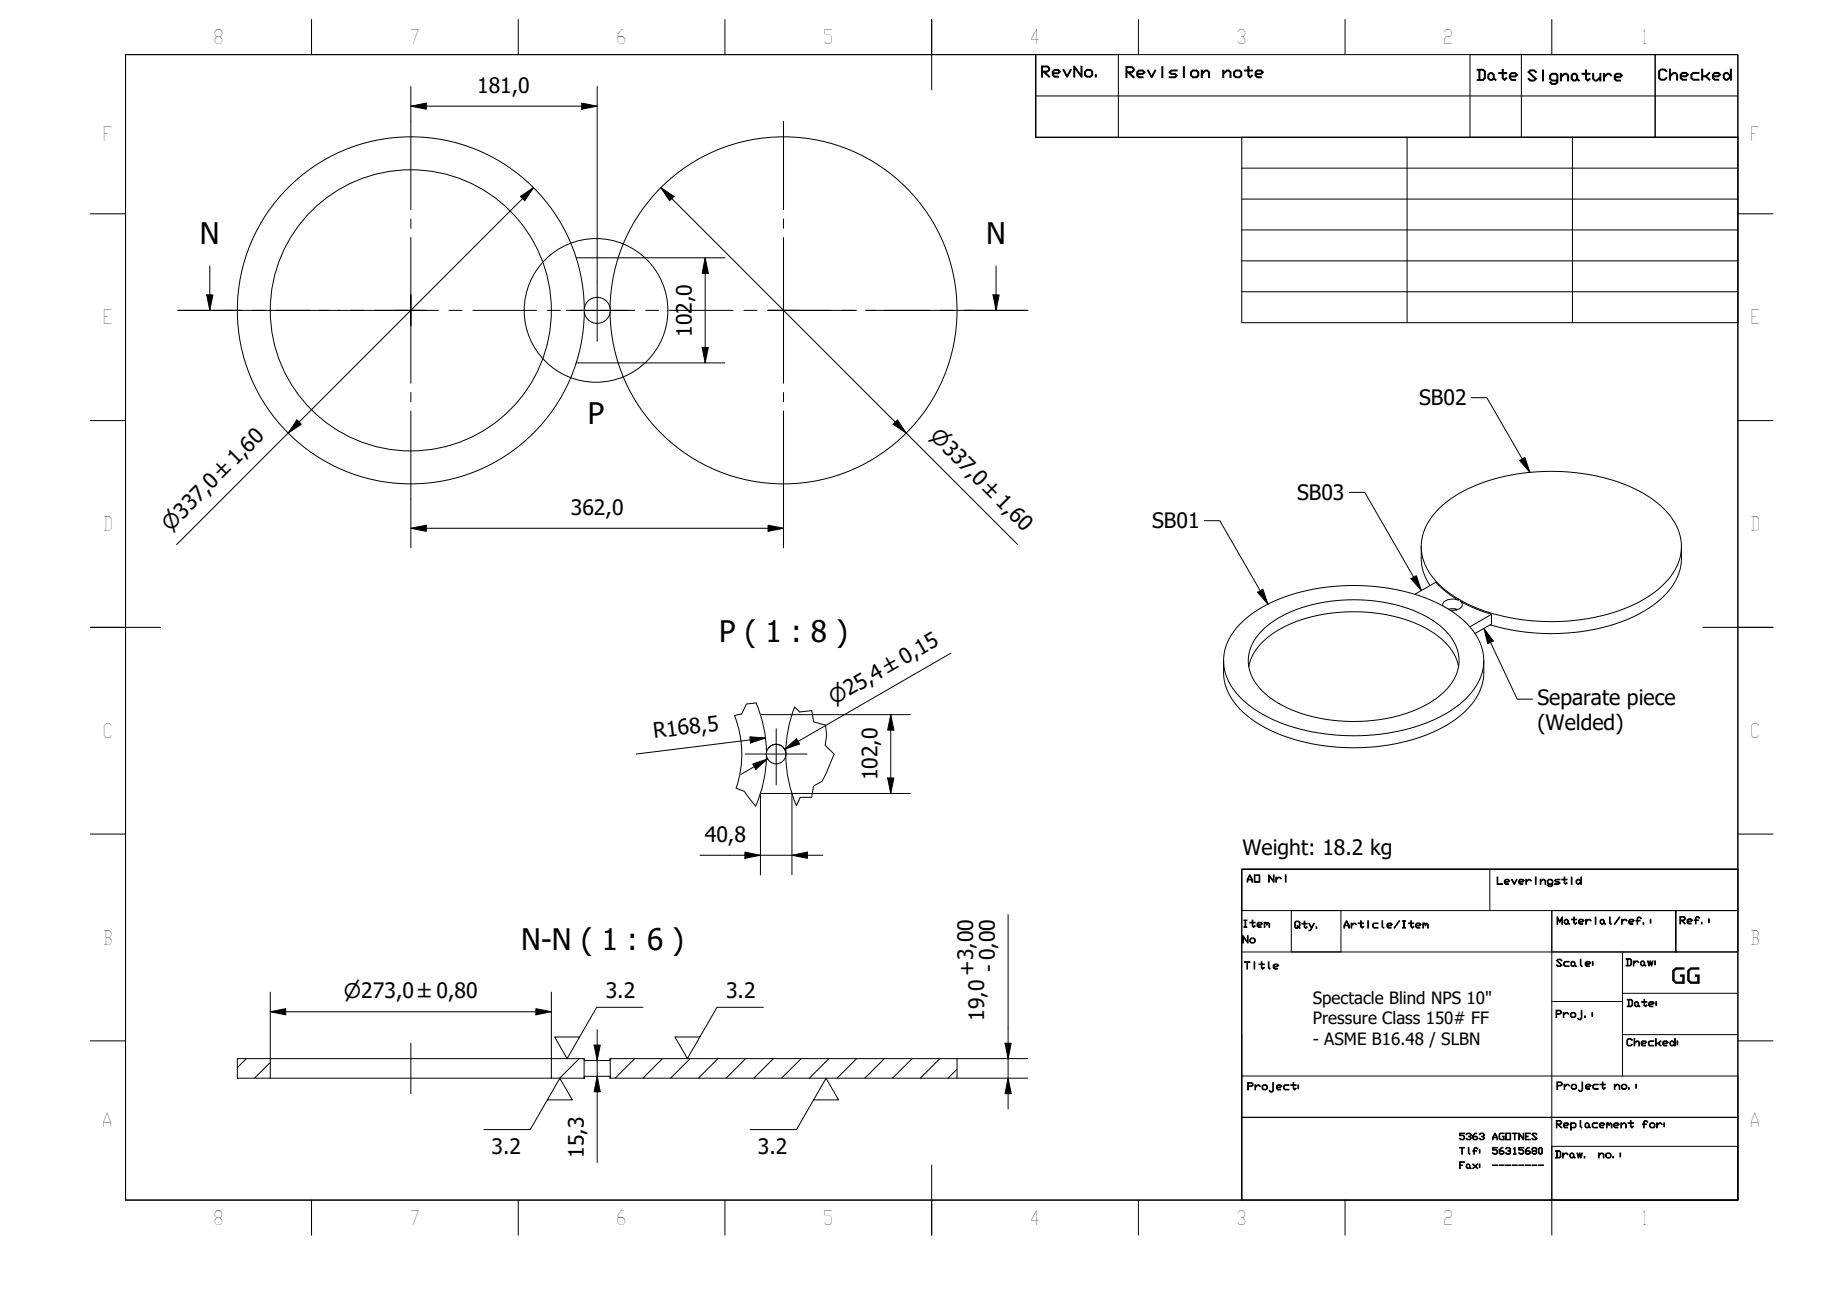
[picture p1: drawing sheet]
<svg xmlns="http://www.w3.org/2000/svg" width="297mm" height="210mm" viewBox="0 0 297 210" stroke-linecap="round" stroke-linejoin="round" font-family="sans-serif">
<!-- layer: Hatch (ISO) -->
<g fill="none" stroke="#000" stroke-width=".16">
<path d="M39.9 171.3l-1.5 1.5M43.8 172l-2.6 2.5M89.3 171.3h-.1M93.8 171.3l-3.2 3.2M102.7 171.3l-3.1 3.2M107.2 171.3l-3.1 3.2M111.7 171.3l-3.1 3.2M116.2 171.3l-3.1 3.2M120.7 171.3l-3.2 3.2M125.2 171.3l-3.2 3.2M129.7 171.3l-3.2 3.2M134.2 171.3l-3.2 3.2"/>
<path d="M138.7 171.3l-3.2 3.2M143.2 171.3l-3.2 3.2M147.6 171.3l-3.1 3.2M152.1 171.3l-3.1 3.2M154.9 173l-1.4 1.5"/>
</g>
<!-- layer: Visible (ISO) -->
<g fill="none" stroke="#000" stroke-width=".16">
<path d="M93.3 41.7h6.8M93.3 58.7h6.8M94.6 49.9a28.1 28.1 0 0 0-41.6-24.3 28.1 28.1 0 0 0-1.9 48.1 28.1 28.1 0 0 0 43.4-20.9l.1-2.2M94.6 50.6a2.11 2.11 0 0 0 2.1 1.7 2.11 2.11 0 0 0 2.1-1.7M94.6 49.9v.7M94.6 49.9a2.11 2.11 0 0 1 2.1-1.8 2.11 2.11 0 0 1 2.1 1.8M98.8 49.9v.7M98.8 49.9a28.1 28.1 0 0 1 41.6-24.3 28.1 28.1 0 0 1 1.8 48.1 28.1 28.1 0 0 1-43.3-20.9l-.1-2.2M229 96.2l3.4-2 1.4 1.3 2.2 1.6M230.1 88.4a9.6 9.6 0 0 0 .5 4.8l.9 1.6M234.5 98.6l.7-.1 .8 .2M235.5 98.5l.3 .2"/>
<path d="M236 96.9l.4 .2M236 97.1a1.98 1.98 0 0 0-2.5 .7l.1 .3M236 96.9a11.2 11.2 0 0 1-5.8-7.3 8.6 8.6 0 0 1 3.4-7.9 25.4 25.4 0 0 1 14.2-5.3 31.5 31.5 0 0 1 18.6 3.7 11.5 11.5 0 0 1 5.6 6.8 8.2 8.2 0 0 1-2.9 7.9 23.9 23.9 0 0 1-12.8 5.4 32.7 32.7 0 0 1-19.9-3.1M236 96.9v.2M236.4 97.3a.7 .7 0 0 1 .3 .8 .7 .7 0 0 1-.6 .5l-.8 .2h-.6M236.4 97.3l2.8 1.3 2.2 .8M236.4 97.1v.2M272.2 88.4a9.4 9.4 0 0 1-.9 5.4 15.2 15.2 0 0 1-8.1 6.5 34.6 34.6 0 0 1-22 .8M118.9 115.8a17.1 17.1 0 0 1 .3 11.8M122.4 113.8a21.1 21.1 0 0 1 1.7 8M123.1 115.7h5.1M128.6 114.4a21.1 21.1 0 0 0-1.4 7.4"/>
<path d="M198.1 106.9a9.4 9.4 0 0 0 .8 5.4 15.4 15.4 0 0 0 8.3 6.6 33.9 33.9 0 0 0 25.5-.8 13.1 13.1 0 0 0 7.1-6.9l.2-.6a11.4 11.4 0 0 0 .2-3.7M200.6 101.1a22.4 22.4 0 0 1 12.4-5.8 32.8 32.8 0 0 1 20.8 2.9 12.5 12.5 0 0 1 6 6.4 7.8 7.8 0 0 1-2.1 8 22.1 22.1 0 0 1-12.2 5.9 33.1 33.1 0 0 1-20.9-2.8 12.5 12.5 0 0 1-6.2-6.6 7.9 7.9 0 0 1 2.2-8zM202.1 107.9a8.8 8.8 0 0 1 4.4-5.7 26 26 0 0 1 17.6-2.8 18.1 18.1 0 0 1 10.2 5l.8 .9 .5 1 .5 1.6M204.2 102.2a19.2 19.2 0 0 1 11.4-4.9 25.9 25.9 0 0 1 15.9 2.8 8.8 8.8 0 0 1 4.7 6.2 7.3 7.3 0 0 1-3.4 6.5 23.2 23.2 0 0 1-14.2 4 22.5 22.5 0 0 1-13.3-4.1 6.9 6.9 0 0 1-3-7.6l.8-1.5zM237.9 101.4l3.5-2v1.6l-2.6 1.5M123.1 128.4h5.1M124.1 121.8v.5M124.1 122.3a21.1 21.1 0 0 1-1.8 8.2M124.1 122.3a1.58 1.58 0 0 0 1.5 1.3 1.58 1.58 0 0 0 1.6-1.3M124.1 121.8a1.58 1.58 0 0 1 1.5-1.3 1.58 1.58 0 0 1 1.6 1.3M127.2 122.3a21.1 21.1 0 0 0 1.7 8.1M127.2 121.8v.5"/>
<path d="M38.4 171.3h5.4v3.2h-5.4zM43.8 174.5h45.4M43.8 171.3h45.4M89.2 171.3h5.4v3.2h-5.4zM94.6 171.3v.3h4.2v-.3M94.6 174.5v-.3h4.2v.3M98.8 171.3h56.1v3.2h-56.1z"/>
<circle cx="66.5" cy="50.2" r="22.8"/>
</g>
<!-- layer: Break Line (ISO) -->
<path d="M122.4 113.8l-1.6 .1-.7 1.6-1.2 .3M128.6 114.4l.8 .8 2-.2 .3 1.8 1.9 .6 .2 1.6-.2 1.6 1.4 1.4-1.9 4.4-1.4 .8-.3 1.8h-1.9l-.6 1.4M119.2 127.6l1.3 .5 1.8 2.4" fill="none" stroke="#000" stroke-width=".16"/>
<!-- layer: Section Line (ISO) -->
<g fill="none" stroke="#000" stroke-width=".16">
<path d="M28.8 50.2h10.3M33.5 47.7h1l-.5 2.5zM34 43v7.2M40.9 50.2h2.1M44.7 50.2h10.3M56.8 50.2h2.1M60.6 50.2h10.3M72.7 50.2h2.1M76.5 50.2h10.3M88.6 50.2h2.1M92.4 50.2h10.4M104.5 50.2h2.1"/>
<path d="M108.4 50.2h10.3M120.4 50.2h2.1M124.3 50.2h10.3M136.3 50.2h2.1M140.2 50.2h10.3M152.2 50.2h2.1M156.1 50.2h10.3M160.7 47.7h1l-.5 2.5zM161.2 43v7.2"/>
</g>
<path d="M33.5 47.7h1l-.5 2.5zM160.7 47.7h1l-.5 2.5z" fill="#000"/>
<!-- layer: Detail Boundary (ISO) -->
<circle cx="96.5" cy="50.2" r="11.6" fill="none" stroke="#000" stroke-width=".16"/>
<!-- layer: BOXES -->
<g fill="none" stroke="#000" stroke-width=".16">
<path d="M167.7 8.8v6.7h113.6M167.7 15.5v6.7h113.6M167.7 8.8h13.3v13.4h-13.3zM238 8.8h29.9v13.4h-29.9zM246.3 8.8v13.4M267.9 8.8h13.4v13.4h-13.4zM201 140.7h80.3h-80.3v6.7h80.3v-6.7v53.5h-80.3zM201 154.1h80.3M209 147.4h8.1v6.7h-8.1zM241.2 140.7v6.7M251.2 147.4h20.1v6.7v-6.7h10v6.7h-30.1zM251.2 147.4v46.8v-8.7h30.1v8.7"/>
<path d="M262.6 154.1v8h-11.4M201 174.1h80.3v6.7h-80.3v13.4M201 167.4v13.4h80.3v13.4M262.6 162.1v12M262.6 160.8h18.7M262.6 167.4h18.7M201 194.2h80.3"/>
</g>
<!-- layer: BORDER -->
<g fill="none" stroke="#000" stroke-width=".16">
<path d="M20.3 8.8h261v185.4h-261zM50.4 3.2v5.6M83.9 3.2v5.6M117.3 3.2v5.6M150.8 3.1v11.4M184.3 3.2v5.6M217.7 3.2v5.6M251.2 3.2v5.6M14.6 34.6h5.7M281.3 34.6h5.7M14.6 68.1h5.7M281.3 68.1h5.7"/>
<path d="M14.6 101.5h11.4M275.6 101.5h11.4M14.6 135h5.7M281.3 135h5.7M14.6 168.4h5.7M281.3 168.4h5.7M50.4 194.2v5.7M83.9 194.2v5.7M117.3 194.2v5.7M150.8 188.5v11.4M184.3 194.2v5.7M217.7 194.2v5.7"/>
<path d="M251.2 194.2v5.7"/>
</g>
<!-- layer: 0 -->
<path d="M20.3 8.8h147.4v13.4h113.6v118.5h-80.3v53.5h-180.7zM201 22.2h80.3v30h-80.3zM201 27.2h80.3M201 32.2h80.3M201 37.2h80.3M227.8 22.2v30M254.5 22.2v30M201 42.2h80.3M201 47.2h80.3" fill="none" stroke="#000" stroke-width=".16"/>
<!-- layer: Center Mark (ISO) -->
<g fill="none" stroke="#000" stroke-width=".16">
<path d="M66.5 19.6v14.3M126.8 19.6v14.3M66.5 38.4v11.8v-2.5M66.5 35.4v1.5M126.8 38.4v11.8v-2.5M126.8 35.4v1.5M35.9 50.2h14.3M51.7 50.2h1.5M54.7 50.2h11.8h-2.5M66.5 52.7v-2.5v11.8M69 50.2h-2.5h2.5M91.7 50.2h10"/>
<path d="M96.7 45.6v9.6M124.3 50.2h2.5h-2.5M126.8 52.7v-2.5v11.8M129.3 50.2h-2.5h11.8M140.1 50.2h1.5M143.1 50.2h14.3M66.5 63.5v1.5M66.5 66.5v14.3M126.8 63.5v1.5M126.8 66.5v14.3M125.6 117.9v9.1M120.6 122h10"/>
</g>
<!-- layer: Centerline (ISO) -->
<path d="M66.5 168.8v8.2" fill="none" stroke="#000" stroke-width=".16"/>
<!-- layer: Dimension (ISO) -->
<g fill="none" stroke="#000" stroke-width=".16">
<path d="M66.5 17.2l2.5-.5v1zM66.5 14v5.6M66.5 17.2h30.2M94.2 16.7l2.5 .5-2.5 .5zM96.7 14v31.6M84.2 31.8l2.2-1.4-1.5 2.1zM86.4 30.4l-57.8 57.7M107 30.4l2.1 1.4-.7 .7zM107 30.4l57.8 57.8M100.1 58.7h17.2M100.1 41.7h17.2M113.7 56.2h1l-.5 2.5z"/>
<path d="M114.2 41.7l.5 2.5h-1zM114.2 41.7v17M48.1 68l.7 .7-2.2 1.4zM144.6 68.7l.7-.7 1.4 2.1zM66.5 85.5l2.5-.5v1zM66.5 85.5h60.3M66.5 80.8v7.9M124.3 85l2.5 .5-2.5 .5zM126.8 80.8v7.9M121.4 119.2l2.5 .2-2.4 .8zM123.9 119.4l-20.9 2.6M128.2 115.7h6.9"/>
<path d="M135.2 115.7h12.2M144.2 115.7l.5 2.5h-1zM144.2 115.7v12.7M153.9 105.7l-26.9 15.5 2.2-1.2M113.3 138.4h19.9M120.6 137.9l2.5 .5-2.5 .5zM121.9 123.6l2.4-.8-1.9 1.7zM123.1 128.4v13.2M124.3 122.8l-4.4 2.5M125.5 120.5a1.58 1.58 0 0 0-1.1 .6M125.7 120.5a1.58 1.58 0 0 1 1.5 1.4M127 121.2l1.9-1.6 .5 .8z"/>
<path d="M127.2 122.1v.2M128.2 138.4l2.5-.5v1zM143.7 125.9h1l-.5 2.5zM147.4 128.4h-19.2v13.2M163.2 148v31.5M43.8 163.7l2.4-.5v1zM43.8 163.7h45.4M43.8 160.6v10.7M86.8 163.2l2.4 .5-2.4 .5zM89.2 160.6v10.7M96.2 169.1h1l-.5 2.5zM96.7 174.2l.5 2.5h-1z"/>
<path d="M96.7 166.6v21.5M154.9 171.3h11.5M154.9 174.5h11.5M162.7 168.8h1l-.5 2.5zM163.2 174.5l.5 2.5h-1z"/>
</g>
<g fill="#000">
<path d="M66.5 17.2l2.5-.5v1zM94.2 16.7l2.5 .5-2.5 .5zM84.2 31.8l2.2-1.4-1.5 2.1zM107 30.4l2.1 1.4-.7 .7zM113.7 56.2h1l-.5 2.5zM114.2 41.7l.5 2.5h-1zM48.1 68l.7 .7-2.2 1.4zM144.6 68.7l.7-.7 1.4 2.1zM66.5 85.5l2.5-.5v1zM124.3 85l2.5 .5-2.5 .5zM127 121.2l1.9-1.6 .5 .8zM144.2 115.7l.5 2.5h-1z"/>
<path d="M120.6 137.9l2.5 .5-2.5 .5zM121.4 119.2l2.5 .2-2.4 .8zM121.9 123.6l2.4-.8-1.9 1.7zM128.2 138.4l2.5-.5v1zM143.7 125.9h1l-.5 2.5zM43.8 163.7l2.4-.5v1zM86.8 163.2l2.4 .5-2.4 .5zM96.2 169.1h1l-.5 2.5zM96.7 174.2l.5 2.5h-1zM162.7 168.8h1l-.5 2.5zM163.2 174.5l.5 2.5h-1z"/>
</g>
<!-- layer: Symbol (ISO) -->
<path d="M218.4 79.7h2.5l9.2 15.9M238.2 64.4h2.5l7 12M246 74.5l.8-.5 .9 2.4zM195 84.3h2.5l7.7 13.5M203.6 95.9l.8-.6 .8 2.5zM228.4 93.7l.9-.5 .8 2.4zM240.2 101.7l1.5 2-.9 .5zM240.2 101.7l5.4 11.4h2.5M88.6 178h4l-2-3.5-4.8 8.3h-7.5M104.1 163h-7.5l-4.8 8.3-2-3.5h4M123.6 163h-7.5l-4.8 8.3-2-3.5h4M131.7 178h4l-2-3.5-4.8 8.3h-7.5" fill="none" stroke="#000" stroke-width=".16"/>
<path d="M246 74.5l.8-.5 .9 2.4zM203.6 95.9l.8-.6 .8 2.5zM228.4 93.7l.9-.5 .8 2.4zM240.2 101.7l1.5 2-.9 .5z" fill="#000"/>
<g font-size="4.8">
<text x="32.4" y="39.5">N</text>
<text x="159.6" y="39.5">N</text>
<text x="95.2" y="68.6">P</text>
<text x="116.4" y="103.9">P ( 1 : 8 )</text>
<text x="84.4" y="153.8">N-N ( 1 : 6 )</text>
</g>
<g font-size="3.4">
<text x="77.2" y="15">181,0</text>
<text x="112" y="54.5" transform="rotate(-90 112 54.5)">102,0</text>
<text x="229.7" y="65.6">SB02</text>
<text x="92.4" y="83.3">362,0</text>
<text x="210" y="80.9">SB03</text>
<text x="186.5" y="85.5">SB01</text>
<text x="105.9" y="119.5" transform="rotate(-7 105.9 119.5)">R168,5</text>
<text x="248.9" y="114.1">Separate piece</text>
<text x="248.9" y="118.2">(Welded)</text>
<text x="142" y="126.3" transform="rotate(-90 142 126.3)">102,0</text>
<text x="114.1" y="136.3">40,8</text>
<text x="201.1" y="138.3">Weight: 18.2 kg</text>
<text x="98" y="161.5">3.2</text>
<text x="117.5" y="161.5">3.2</text>
<text x="157.7" y="157.9" transform="rotate(-90 157.7 157.9)">+3,00</text>
<text x="161.2" y="157.3" transform="rotate(-90 161.2 157.3)">- 0,00</text>
<text x="270.5" y="159.1">GG</text>
<text x="159.3" y="165.2" transform="rotate(-90 159.3 165.2)">19,0</text>
<text x="79.6" y="186.8">3.2</text>
<text x="94.5" y="187.4" transform="rotate(-90 94.5 187.4)">15,3</text>
<text x="122.7" y="186.8">3.2</text>
</g>
<g font-size="3.3">
<text x="150.4" y="70.8" transform="rotate(45 150.4 70.8)">⌀337,0 ±1,60</text>
<text x="27.6" y="86.1" transform="rotate(-45 27.6 86.1)">⌀337,0 ±1,60</text>
<text x="135.1" y="114.1" transform="rotate(-30 135.1 114.1)">⌀25,4 ±0,15</text>
<text x="55.7" y="161.6">⌀273,0 ±0,80</text>
</g>
<g font-size="3.2">
<text x="34.5" y="7.1">8</text>
<text x="66.3" y="7.1">7</text>
<text x="99.7" y="7.1">6</text>
<text x="133.2" y="7.1">5</text>
<text x="166.6" y="7.2">4</text>
<text x="200.1" y="7.1">3</text>
<text x="233.6" y="7.1">2</text>
<text x="265.6" y="7.1">1</text>
<text x="16.6" y="22.9">F</text>
<text x="283.3" y="22.9">F</text>
<text x="16.6" y="52.5">E</text>
<text x="283.3" y="52.5">E</text>
<text x="16.6" y="85.9">D</text>
<text x="283.3" y="85.9">D</text>
<text x="16.6" y="119.4">C</text>
<text x="283.3" y="119.4">C</text>
<text x="16.6" y="152.9">B</text>
<text x="283.3" y="152.9">B</text>
<text x="16.5" y="182.4">A</text>
<text x="283.2" y="182.4">A</text>
<text x="34.5" y="198.2">8</text>
<text x="66.3" y="198.2">7</text>
<text x="99.7" y="198.2">6</text>
<text x="133.2" y="198.2">5</text>
<text x="166.6" y="198.3">4</text>
<text x="200.1" y="198.2">3</text>
<text x="233.6" y="198.2">2</text>
<text x="265.6" y="198.2">1</text>
</g>
<g font-size="2.7">
<text x="212.5" y="162.5">Spectacle Blind NPS 10&quot;</text>
<text x="212.5" y="165.8">Pressure Class 150# FF</text>
<text x="212.5" y="169.1">- ASME B16.48 / SLBN</text>
</g>
<g font-size="2.4">
<text x="168.4" y="12.4">RevNo.</text>
<text x="182" y="12.5">Revision</text>
<text x="197.7" y="12.5">note</text>
<text x="238.9" y="13">Date</text>
<text x="247.1" y="13.1">Signature</text>
<text x="268.3" y="12.9">Checked</text>
</g>
<g font-size="1.6">
<text x="201.7" y="142.8">AO</text>
<text x="205.2" y="142.8">Nri</text>
<text x="242.2" y="143.1">Leveringstid</text>
<text x="251.9" y="149.6">Material/ref.:</text>
<text x="271.8" y="149.5">Ref.:</text>
<text x="201" y="150.1">Item</text>
<text x="201" y="152.6">No</text>
<text x="209.4" y="150.2">Qty.</text>
<text x="217.4" y="150.2">Article/Item</text>
<text x="201.3" y="156.8">Title</text>
<text x="251.8" y="156.4">Scale:</text>
<text x="263.1" y="156.3">Draw:</text>
<text x="251.7" y="164.7">Proj.:</text>
<text x="263.2" y="162.9">Date:</text>
<text x="263.2" y="169.3">Checked:</text>
<text x="201.8" y="176.4">Project:</text>
<text x="251.9" y="176.3">Project</text>
<text x="261.2" y="176.3">no.:</text>
<text x="251.8" y="182.5">Replacement</text>
<text x="265.7" y="182.5">for:</text>
<text x="251.6" y="187.4">Draw.</text>
<text x="258.6" y="187.4">no.:</text>
</g>
<g font-size="1.5">
<text x="236.1" y="184.4">5363 AGOTNES</text>
<text x="236.1" y="186.8">Tlf: 56315680</text>
<text x="236.1" y="189.1">Fax: --------</text>
</g>
</svg>
